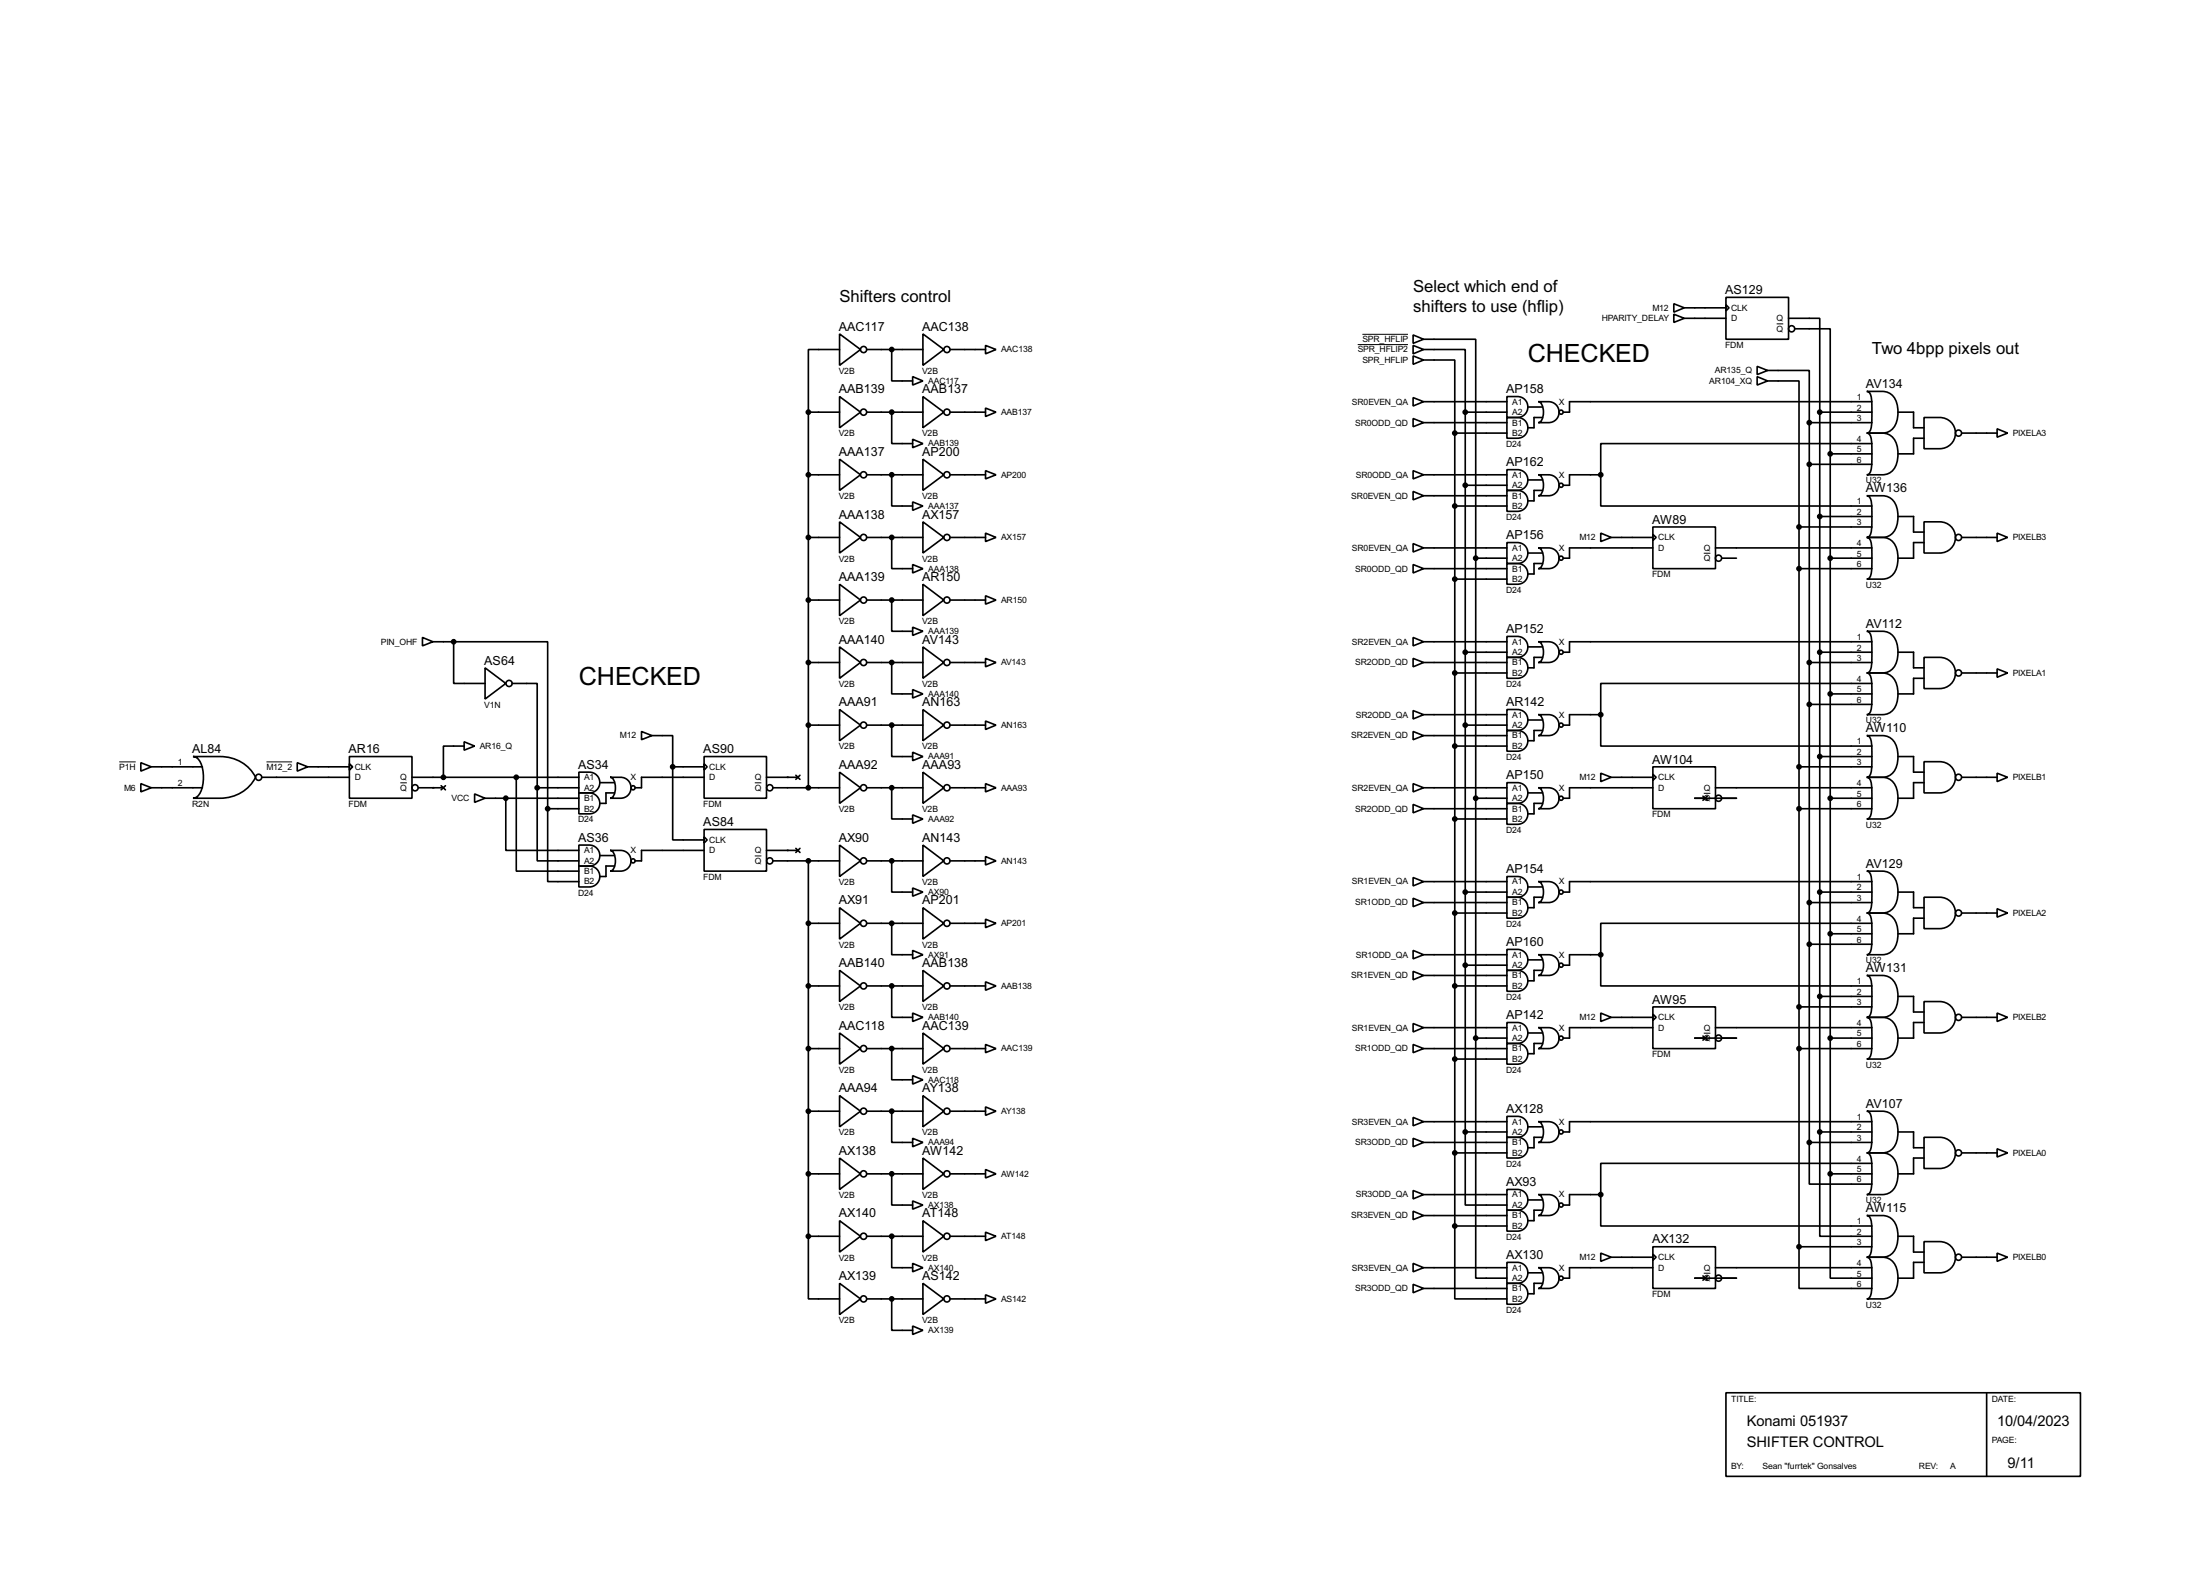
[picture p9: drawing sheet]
<svg xmlns="http://www.w3.org/2000/svg" width="536mm" height="383mm" viewBox="0 0 536 383" stroke-linecap="round" stroke-linejoin="round" font-family="sans-serif">
<g fill="none" stroke="#000" stroke-width=".4">
<path d="M407.7 74l2.6 1-2.6 1zM407.7 76.5l2.6 1-2.6 1zM410.3 75h10.1M410.3 77.5h10.1M420.4 72.4h15.3v10.2h-15.3zM420.4 74.2l.8 .8-.8 .7zM435.7 77.5h7.6v22.9M204.5 96.6l5.1 3.8-5.1 3.8zM204.5 81.3l5.1 3.8-5.1 3.9zM204.5 85.1h-7.6v15.3M211.1 85.1h13.7M217.2 85.1v7.7h5.1"/>
<path d="M222.3 91.7l2.5 1.1-2.5 1zM224.8 81.3l5.1 3.8-5.1 3.9zM224.8 96.6l5.1 3.8-5.1 3.8zM231.4 85.1h8.7M240.1 84.1l2.5 1-2.5 1.1zM240.1 99.4l2.5 1-2.5 1zM344.2 81.6l2.6 1-2.6 1zM344.2 84.1l2.6 1-2.6 1.1zM344.2 86.7l2.6 1-2.6 1zM344.2 96.8l2.6 1-2.6 1.1zM346.8 85.1h10.1v15.3M346.8 87.7h7.6v17.8"/>
<path d="M346.8 82.6h12.7v53.3M346.8 97.8h20.3M367.1 96.6a5.1 5.1 0 0 1 4.1 .5 2.57 2.57 0 0 1 .8 2.8 2.57 2.57 0 0 1-2.4 1.8h-2.5zM372.2 99.1h3.5M374.7 97.8a5 5 0 0 1 4.1 .6 2.55 2.55 0 0 1 .8 2.8 2.55 2.55 0 0 1-2.4 1.7h-2.5a2.24 2.24 0 0 0 1.3-2.5 2.29 2.29 0 0 0-1.3-2.6zM428 91.7l2.6 1.1-2.6 1zM428 89.2l2.6 1-2.6 1zM430.6 90.2h10.1v12.7M430.6 92.8h7.6v35.5M437.2 80.1h8.6v30.4M454.7 95.3h3.8a3.8 3.8 0 0 1 3.7 4 5.9 5.9 0 0 1-1.8 5.6l-1.2 .5-4.5 .1a1.57 1.57 0 0 0 1.2-1.8l.1-1.6a19.6 19.6 0 0 0-.5-6.3l-.3-.4zM456 97.8h-73.7v2.6h-1.5"/>
<path d="M196.9 115.6h7.6M196.9 100.4h7.6M196.9 100.4v91.4M204.5 111.8l5.1 3.8-5.1 3.8zM211.1 115.6h13.7M211.1 100.4h13.7M217.2 115.6v7.6h5.1M217.2 100.4v7.6h5.1M222.3 107l2.5 1-2.5 1zM224.8 111.8l5.1 3.8-5.1 3.8zM231.4 115.6h8.7M231.4 100.4h8.7"/>
<path d="M240.1 114.6l2.5 1-2.5 1zM344.2 114.6l2.6 1-2.6 1zM344.2 101.9l2.6 1-2.6 1zM344.2 119.7l2.6 1-2.6 1zM346.8 115.6h20.3M346.8 102.9h20.3M354.4 105.5h12.7M354.4 105.5v193M356.9 100.4h10.2M356.9 118.2h10.2M356.9 100.4v175.2M367.1 114.4a5.2 5.2 0 0 1 4.1 .5 2.54 2.54 0 0 1 .8 2.8 2.54 2.54 0 0 1-2.4 1.7h-2.5z"/>
<path d="M367.1 119.4a5.1 5.1 0 0 1 4.1 .5 2.56 2.56 0 0 1 .8 2.9 2.56 2.56 0 0 1-2.4 1.7h-2.5zM367.1 101.7a5.2 5.2 0 0 1 4.1 .5 2.54 2.54 0 0 1 .8 2.8 2.54 2.54 0 0 1-2.4 1.7h-2.5zM372.2 116.9h3.5M374.7 115.6a5.1 5.1 0 0 1 4.1 .5 2.57 2.57 0 0 1 .8 2.9 2.57 2.57 0 0 1-2.4 1.7h-2.5a2.29 2.29 0 0 0 1.3-2.5 2.24 2.24 0 0 0-1.3-2.6zM375.7 119.4h-2v2.6h-1.5M375.7 101.7h-2v2.5h-1.5M389.9 115.6v7.6h66.1M389.9 115.6h-7.6v2.6h-1.5M440.7 102.9h15.3M440.7 102.9v175.3M440.7 113.1h15.3M443.3 100.4v175.2"/>
<path d="M443.3 100.4h12.7M445.8 110.5v175.3M445.8 110.5h10.2M454.7 105.5h3.8a3.8 3.8 0 0 1 3.7 3.9 5.9 5.9 0 0 1-1.8 5.6l-1.2 .5-4.5 .1a1.57 1.57 0 0 0 1.2-1.7l.1-1.7a19.7 19.7 0 0 0-.5-6.3l-.3-.3zM456 108h-66.1v7.6M462.3 100.4h3.8v3.8h2.6M468.7 101.7h3.8a3.8 3.8 0 0 1 3.8 3.8 3.8 3.8 0 0 1-3.8 3.8h-3.8zM468.7 106.7h-2.6v3.8h-3.8M477.8 105.5h8.7M486.5 104.4l2.5 1.1-2.5 1zM196.9 130.9h7.6M204.5 127.1l5.1 3.8-5.1 3.8z"/>
<path d="M211.1 130.9h13.7M217.2 130.9v7.6h5.1M222.3 122.2l2.5 1-2.5 1.1zM222.3 137.5l2.5 1-2.5 1zM224.8 127.1l5.1 3.8-5.1 3.8zM231.4 130.9h8.7M240.1 129.8l2.5 1.1-2.5 1zM344.2 137.5l2.6 1-2.6 1zM344.2 132.4l2.6 1-2.6 1zM346.8 133.4h20.3M346.8 138.5h20.3M346.8 120.7h20.3"/>
<path d="M354.4 123.2h12.7M359.5 135.9h7.6M359.5 135.9v116.9M367.1 132.1a5.1 5.1 0 0 1 4.1 .5 2.56 2.56 0 0 1 .8 2.9 2.56 2.56 0 0 1-2.4 1.7h-2.5zM367.1 137.2a5.1 5.1 0 0 1 4.1 .5 2.53 2.53 0 0 1 .8 2.9 2.53 2.53 0 0 1-2.4 1.7h-2.5zM372.2 134.7h3.5M374.7 133.4a5.1 5.1 0 0 1 4.1 .5 2.54 2.54 0 0 1 .8 2.9 2.54 2.54 0 0 1-2.4 1.7h-2.5a2.24 2.24 0 0 0 1.3-2.6 2.21 2.21 0 0 0-1.3-2.5zM375.7 137.2h-2v2.6h-1.5M389.9 129.8l2.6 1.1-2.6 1zM392.5 130.9h10.1M402.6 128.3h15.3v10.2h-15.3zM402.6 130.1l.8 .8-.8 .7z"/>
<path d="M402.6 133.4h-20.3v2.5h-1.5M417.9 133.4h38.1M419.4 135.9h3.6M438.2 138.5h17.8M438.2 128.3h17.8M438.2 128.3v175.3M443.3 125.8h12.7M445.8 135.9h10.2M454.7 120.7h3.8a3.8 3.8 0 0 1 3.7 4 5.9 5.9 0 0 1-1.8 5.6l-1.2 .5-4.5 .1a1.57 1.57 0 0 0 1.2-1.8l.1-1.6a19.6 19.6 0 0 0-.5-6.3l-.3-.4zM454.7 130.9h3.8a3.8 3.8 0 0 1 3.7 3.9 5.9 5.9 0 0 1-1.8 5.6l-1.2 .5-4.5 .1a1.57 1.57 0 0 0 1.2-1.7l.1-1.7a19.7 19.7 0 0 0-.5-6.3l-.3-.3zM462.3 125.8h3.8v3.8h2.6M468.7 127.1h3.8a3.8 3.8 0 0 1 3.8 3.8 3.8 3.8 0 0 1-3.8 3.8h-3.8z"/>
<path d="M468.7 132.1h-2.6v3.8h-3.8M477.8 130.9h8.7M486.5 129.8l2.5 1.1-2.5 1zM102.9 155.2l2.6 1.1-2.6 1zM105.5 156.3h5M110.5 156.3v10.1h7.7M110.5 156.3h22.9v40.6M196.9 146.1h7.6M204.5 157.5l5.1 3.8-5.1 3.9zM204.5 142.3l5.1 3.8-5.1 3.8zM211.1 146.1h13.7M217.2 146.1v7.6h5.1"/>
<path d="M222.3 152.7l2.5 1-2.5 1zM224.8 142.3l5.1 3.8-5.1 3.8zM224.8 157.5l5.1 3.8-5.1 3.9zM231.4 146.1h8.7M240.1 145.1l2.5 1-2.5 1zM344.2 155.2l2.6 1.1-2.6 1zM346.8 156.3h20.3M354.4 141h12.7M356.9 158.8h10.2M367.1 155a5 5 0 0 1 4.1 .5 2.55 2.55 0 0 1 .8 2.9 2.55 2.55 0 0 1-2.4 1.7h-2.5zM372.2 157.5h3.5M374.7 156.3a5.1 5.1 0 0 1 4.1 .5 2.53 2.53 0 0 1 .8 2.8 2.53 2.53 0 0 1-2.4 1.7h-2.5a2.21 2.21 0 0 0 1.3-2.5 2.24 2.24 0 0 0-1.3-2.5z"/>
<path d="M443.3 158.8h12.7M454.7 153.7h3.8a3.9 3.9 0 0 1 3.7 4 5.9 5.9 0 0 1-1.8 5.6l-1.2 .5-4.5 .1a1.57 1.57 0 0 0 1.2-1.8l.1-1.6a19.9 19.9 0 0 0-.5-6.3l-.3-.4zM456 156.3h-73.7v2.5h-1.5M462.3 158.8h3.8v3.8h2.6M118.2 162.6l5 3.8-5 3.8zM124.8 166.4h6.1v25.4M156.3 178.1l2.5 1-2.5 1zM158.8 179.1h5.1v7.6M196.9 161.3h7.6M196.9 176.6h7.6M204.5 172.8l5.1 3.8-5.1 3.8zM211.1 161.3h13.7"/>
<path d="M211.1 176.6h13.7M217.2 161.3v7.7h5.1M217.2 176.6v7.6h5.1M222.3 167.9l2.5 1.1-2.5 1zM224.8 172.8l5.1 3.8-5.1 3.8zM231.4 161.3h8.7M231.4 176.6h8.7M240.1 175.6l2.5 1-2.5 1zM240.1 160.3l2.5 1-2.5 1.1zM344.2 178.1l2.6 1-2.6 1zM344.2 173l2.6 1-2.6 1.1zM344.2 160.3l2.6 1-2.6 1.1z"/>
<path d="M346.8 179.1h20.3M346.8 174h20.3M346.8 161.3h20.3M354.4 163.9h12.7M356.9 176.6h10.2M367.1 160.1a5.1 5.1 0 0 1 4.1 .5 2.57 2.57 0 0 1 .8 2.8 2.57 2.57 0 0 1-2.4 1.8h-2.5zM367.1 172.8a5.1 5.1 0 0 1 4.1 .5 2.57 2.57 0 0 1 .8 2.8 2.57 2.57 0 0 1-2.4 1.8h-2.5zM367.1 177.9a5.2 5.2 0 0 1 4.1 .5 2.54 2.54 0 0 1 .8 2.8 2.54 2.54 0 0 1-2.4 1.7h-2.5zM372.2 175.3h3.5M374.7 174a5 5 0 0 1 4.1 .6 2.55 2.55 0 0 1 .8 2.8 2.55 2.55 0 0 1-2.4 1.7h-2.5a2.24 2.24 0 0 0 1.3-2.5 2.29 2.29 0 0 0-1.3-2.6zM375.7 160.1h-2v2.5h-1.5M375.7 177.9h-2v2.5h-1.5"/>
<path d="M389.9 174v7.7h66.1M389.9 174h-7.6v2.6h-1.5M440.7 161.3h15.3M440.7 171.5h15.3M445.8 169h10.2M454.7 163.9h3.8a3.9 3.9 0 0 1 3.7 4 5.9 5.9 0 0 1-1.8 5.5l-1.2 .5-4.5 .1a1.55 1.55 0 0 0 1.2-1.7l.1-1.7a19.9 19.9 0 0 0-.5-6.3l-.3-.3zM454.7 179.1h3.8a3.9 3.9 0 0 1 3.7 4 5.9 5.9 0 0 1-1.8 5.6l-1.2 .5-4.5 .1a1.57 1.57 0 0 0 1.2-1.8l.1-1.6a19.9 19.9 0 0 0-.5-6.3l-.3-.4zM456 166.4h-66.1v7.6M468.7 160.1h3.8a3.8 3.8 0 0 1 3.8 3.8 3.8 3.8 0 0 1-3.8 3.8h-3.8zM468.7 165.2h-2.6v3.8h-3.8M477.8 163.9h8.7M486.5 162.9l2.5 1-2.5 1z"/>
<path d="M34.3 185.7l2.6 1-2.6 1.1zM34.3 190.8l2.6 1-2.6 1zM36.9 191.8h12.4M36.9 186.7h12.4M47 184.2h6.6a9.5 9.5 0 0 1 8.7 5.1 9.5 9.5 0 0 1-8.7 5.1h-6.6a3.2 3.2 0 0 0 2.4-3.2 7.7 7.7 0 0 0-1.3-6.6zM63.8 189.3h21.3M72.4 185.7l2.6 1-2.6 1.1zM75 186.7h10.1M85.1 184.2h15.3v10.2h-15.3zM85.1 186l.8 .7-.8 .8zM100.4 189.3h40.6M101.9 191.8h6.1"/>
<path d="M107.5 191.3l1 1M108.5 191.3l-1 1M113.1 180.6l2.5 1.1-2.5 1zM113.1 181.7h-5.1v7.6M115.6 193.3l2.6 1.1-2.6 1zM118.2 194.4h22.8M123.2 194.4v12.7h17.8M125.8 189.3v22.8h15.2M130.9 191.8v17.8h10.1M130.9 191.8h10.1M133.4 196.9v17.8h7.6M133.4 196.9h7.6"/>
<path d="M141 188a5.1 5.1 0 0 1 4.1 .5 2.52 2.52 0 0 1 .9 2.9 2.52 2.52 0 0 1-2.4 1.7h-2.6zM141 193.1a5 5 0 0 1 4.1 .5 2.55 2.55 0 0 1 .9 2.8 2.55 2.55 0 0 1-2.4 1.8h-2.6zM146.1 190.6h3.6M148.6 189.3a5.1 5.1 0 0 1 4.2 .5 2.56 2.56 0 0 1 .8 2.8 2.56 2.56 0 0 1-2.4 1.8h-2.6a2.21 2.21 0 0 0 1.3-2.6 2.21 2.21 0 0 0-1.3-2.5zM149.7 193.1h-2.1v2.5h-1.5M163.9 186.7v17.8h7.6M163.9 186.7h7.6M171.5 184.2h15.2v10.2h-15.2zM171.5 186l.8 .7-.8 .8zM171.5 189.3h-15.2v2.5h-1.6M186.7 189.3h7.7M188.3 191.8h16.2"/>
<path d="M193.9 188.8l1 1M194.9 188.8l-1 1M204.5 188l5.1 3.8-5.1 3.8zM211.1 191.8h13.7M217.2 191.8v7.6h5.1M222.3 183.2l2.5 1-2.5 1zM222.3 198.4l2.5 1-2.5 1.1zM224.8 188l5.1 3.8-5.1 3.8zM231.4 191.8h8.7M240.1 190.8l2.5 1-2.5 1zM344.2 190.8l2.6 1-2.6 1zM344.2 195.9l2.6 1-2.6 1z"/>
<path d="M346.8 191.8h20.3M346.8 196.9h20.3M354.4 181.7h12.7M354.4 199.4h12.7M359.5 194.4h7.6M367.1 190.6a5.2 5.2 0 0 1 4.1 .5 2.54 2.54 0 0 1 .8 2.8 2.54 2.54 0 0 1-2.4 1.7h-2.5zM367.1 195.6a5.1 5.1 0 0 1 4.1 .5 2.56 2.56 0 0 1 .8 2.9 2.56 2.56 0 0 1-2.4 1.7h-2.5zM372.2 193.1h3.5M374.7 191.8a5.1 5.1 0 0 1 4.1 .5 2.57 2.57 0 0 1 .8 2.9 2.57 2.57 0 0 1-2.4 1.7h-2.5a2.29 2.29 0 0 0 1.3-2.5 2.24 2.24 0 0 0-1.3-2.6zM375.7 195.6h-2v2.6h-1.5M389.9 188.3l2.6 1-2.6 1zM392.5 189.3h10.1"/>
<path d="M402.6 186.7h15.3v10.2h-15.3zM402.6 188.5l.8 .8-.8 .7zM402.6 191.8h-20.3v2.6h-1.5M412.8 194.4h10.2M414.8 193.9l1.1 1M415.9 193.9l-1.1 1M417.9 191.8h38.1M438.2 196.9h17.8M438.2 186.7h17.8M443.3 184.2h12.7M445.8 194.4h10.2M454.7 189.3h3.8a3.9 3.9 0 0 1 3.7 4 5.9 5.9 0 0 1-1.8 5.5l-1.2 .5-4.5 .1a1.55 1.55 0 0 0 1.2-1.7l.1-1.7a19.9 19.9 0 0 0-.5-6.3l-.3-.3z"/>
<path d="M462.3 184.2h3.8v3.8h2.6M468.7 185.5h3.8a3.8 3.8 0 0 1 3.8 3.8 3.8 3.8 0 0 1-3.8 3.8h-3.8zM468.7 190.6h-2.6v3.8h-3.8M477.8 189.3h8.7M486.5 188.3l2.5 1-2.5 1zM141 205.8a5 5 0 0 1 4.1 .5 2.55 2.55 0 0 1 .9 2.8 2.55 2.55 0 0 1-2.4 1.8h-2.6zM141 210.9a5.1 5.1 0 0 1 4.1 .5 2.56 2.56 0 0 1 .9 2.8 2.56 2.56 0 0 1-2.4 1.8h-2.6zM146.1 208.3h3.6M148.6 207.1a5.1 5.1 0 0 1 4.2 .5 2.53 2.53 0 0 1 .8 2.8 2.53 2.53 0 0 1-2.4 1.7h-2.6a2.18 2.18 0 0 0 1.3-2.5 2.21 2.21 0 0 0-1.3-2.5zM149.7 210.9h-2.1v2.5h-1.5M171.5 202h15.2v10.1h-15.2zM171.5 203.8l.8 .7-.8 .8z"/>
<path d="M171.5 207.1h-15.2v2.5h-1.6M186.7 207.1h7.7M188.3 209.6h16.2M193.9 206.6l1 1M194.9 206.6l-1 1M196.9 209.6v91.4M204.5 205.8l5.1 3.8-5.1 3.8zM211.1 209.6h13.7M217.2 209.6v7.6h5.1M222.3 216.2l2.5 1-2.5 1zM224.8 205.8l5.1 3.8-5.1 3.8zM231.4 209.6h8.7"/>
<path d="M240.1 208.6l2.5 1-2.5 1zM344.2 213.7l2.6 1-2.6 1zM344.2 218.7l2.6 1.1-2.6 1zM346.8 214.7h20.3M346.8 219.8h20.3M356.9 217.2h10.2M367.1 213.4a5.1 5.1 0 0 1 4.1 .5 2.53 2.53 0 0 1 .8 2.9 2.53 2.53 0 0 1-2.4 1.7h-2.5zM367.1 218.5a5 5 0 0 1 4.1 .5 2.55 2.55 0 0 1 .8 2.9 2.55 2.55 0 0 1-2.4 1.7h-2.5zM372.2 216h3.5M374.7 214.7a5.1 5.1 0 0 1 4.1 .5 2.56 2.56 0 0 1 .8 2.8 2.56 2.56 0 0 1-2.4 1.8h-2.5a2.24 2.24 0 0 0 1.3-2.6 2.24 2.24 0 0 0-1.3-2.5zM375.7 218.5h-2v2.5h-1.5M440.7 219.8h15.3"/>
<path d="M443.3 217.2h12.7M454.7 212.1h3.8a3.9 3.9 0 0 1 3.7 4 5.9 5.9 0 0 1-1.8 5.6l-1.2 .5-4.5 .1a1.57 1.57 0 0 0 1.2-1.7l.1-1.7a20 20 0 0 0-.5-6.3l-.3-.4zM456 214.7h-73.7v2.5h-1.5M462.3 217.2h3.8v3.8h2.6M468.7 218.5h3.8a3.8 3.8 0 0 1 3.8 3.8 3.8 3.8 0 0 1-3.8 3.8h-3.8zM196.9 224.8h7.6M204.5 221l5.1 3.8-5.1 3.9zM204.5 236.3l5.1 3.8-5.1 3.8zM211.1 224.8h13.7M217.2 224.8v7.7h5.1M222.3 231.4l2.5 1.1-2.5 1zM224.8 221l5.1 3.8-5.1 3.9z"/>
<path d="M224.8 236.3l5.1 3.8-5.1 3.8zM231.4 224.8h8.7M240.1 223.8l2.5 1-2.5 1.1zM240.1 239.1l2.5 1-2.5 1zM344.2 231.4l2.6 1.1-2.6 1zM344.2 236.5l2.6 1-2.6 1.1zM346.8 232.5h20.3M346.8 237.5h20.3M354.4 222.3h12.7M356.9 235h10.2M367.1 231.2a5 5 0 0 1 4.1 .5 2.55 2.55 0 0 1 .8 2.9 2.55 2.55 0 0 1-2.4 1.7h-2.5zM367.1 236.3a5.1 5.1 0 0 1 4.1 .5 2.57 2.57 0 0 1 .8 2.8 2.57 2.57 0 0 1-2.4 1.8h-2.5z"/>
<path d="M372.2 233.7h3.5M374.7 232.5a5.1 5.1 0 0 1 4.1 .5 2.53 2.53 0 0 1 .8 2.8 2.53 2.53 0 0 1-2.4 1.7h-2.5a2.21 2.21 0 0 0 1.3-2.5 2.24 2.24 0 0 0-1.3-2.5zM375.7 236.3h-2v2.5h-1.5M389.9 232.5v7.6h66.1M389.9 232.5h-7.6v2.5h-1.5M440.7 229.9h15.3M445.8 227.4h10.2M454.7 237.5h3.8a3.9 3.9 0 0 1 3.7 4 5.9 5.9 0 0 1-1.8 5.6l-1.2 .5-4.5 .1a1.57 1.57 0 0 0 1.2-1.7l.1-1.7a20 20 0 0 0-.5-6.3l-.3-.4zM454.7 222.3h3.8a3.8 3.8 0 0 1 3.7 4 5.9 5.9 0 0 1-1.8 5.6l-1.2 .5-4.5 .1a1.57 1.57 0 0 0 1.2-1.8l.1-1.6a19.6 19.6 0 0 0-.5-6.3l-.3-.4zM456 224.8h-66.1v7.7M468.7 223.6h-2.6v3.8h-3.8M477.8 222.3h8.7"/>
<path d="M486.5 221.3l2.5 1-2.5 1zM196.9 255.3h7.6M196.9 240.1h7.6M204.5 251.5l5.1 3.8-5.1 3.8zM211.1 255.3h13.7M211.1 240.1h13.7M217.2 240.1v7.6h5.1M217.2 255.3v7.6h5.1M222.3 246.7l2.5 1-2.5 1zM224.8 251.5l5.1 3.8-5.1 3.8zM231.4 255.3h8.7M231.4 240.1h8.7"/>
<path d="M240.1 254.3l2.5 1-2.5 1zM344.2 254.3l2.6 1-2.6 1zM344.2 249.2l2.6 1-2.6 1.1zM346.8 255.3h20.3M346.8 250.2h20.3M354.4 240.1h12.7M354.4 257.9h12.7M359.5 252.8v58.4h7.6M359.5 252.8h7.6M367.1 249a5.1 5.1 0 0 1 4.1 .5 2.57 2.57 0 0 1 .8 2.8 2.57 2.57 0 0 1-2.4 1.8h-2.5zM367.1 254.1a5.2 5.2 0 0 1 4.1 .5 2.54 2.54 0 0 1 .8 2.8 2.54 2.54 0 0 1-2.4 1.7h-2.5zM372.2 251.5h3.5"/>
<path d="M374.7 250.2a5 5 0 0 1 4.1 .6 2.55 2.55 0 0 1 .8 2.8 2.55 2.55 0 0 1-2.4 1.7h-2.5a2.24 2.24 0 0 0 1.3-2.5 2.29 2.29 0 0 0-1.3-2.6zM375.7 254.1h-2v2.5h-1.5M389.9 246.7l2.6 1-2.6 1zM392.5 247.7h10.1M402.6 245.2h15.3v10.1h-15.3zM402.6 246.9l.8 .8-.8 .8zM402.6 250.2h-20.3v2.6h-1.5M412.8 252.8h10.2M414.8 252.3l1.1 1M415.9 252.3l-1.1 1M417.9 250.2h38.1M438.2 255.3h17.8"/>
<path d="M438.2 245.2h17.8M443.3 242.6h12.7M445.8 252.8h10.2M454.7 247.7h3.8a3.8 3.8 0 0 1 3.7 4 5.9 5.9 0 0 1-1.8 5.6l-1.2 .5-4.5 .1a1.57 1.57 0 0 0 1.2-1.8l.1-1.6a19.6 19.6 0 0 0-.5-6.3l-.3-.4zM462.3 242.6h3.8v3.8h2.6M468.7 243.9h3.8a3.8 3.8 0 0 1 3.8 3.8 3.8 3.8 0 0 1-3.8 3.8h-3.8zM468.7 249h-2.6v3.8h-3.8M477.8 247.7h8.7M486.5 246.7l2.5 1-2.5 1zM196.9 270.6h7.6M204.5 266.8l5.1 3.8-5.1 3.8zM211.1 270.6h13.7"/>
<path d="M217.2 270.6v7.6h5.1M222.3 277.2l2.5 1-2.5 1zM222.3 261.9l2.5 1-2.5 1.1zM224.8 266.8l5.1 3.8-5.1 3.8zM231.4 270.6h8.7M240.1 269.5l2.5 1.1-2.5 1zM344.2 272.1l2.6 1-2.6 1zM344.2 277.2l2.6 1-2.6 1zM346.8 273.1h20.3M346.8 278.2h20.3M356.9 275.6v17.8h10.2M356.9 275.6h10.2"/>
<path d="M367.1 271.8a5.1 5.1 0 0 1 4.1 .5 2.56 2.56 0 0 1 .8 2.9 2.56 2.56 0 0 1-2.4 1.7h-2.5zM367.1 276.9a5.1 5.1 0 0 1 4.1 .5 2.53 2.53 0 0 1 .8 2.9 2.53 2.53 0 0 1-2.4 1.7h-2.5zM372.2 274.4h3.5M374.7 273.1a5.1 5.1 0 0 1 4.1 .5 2.54 2.54 0 0 1 .8 2.9 2.54 2.54 0 0 1-2.4 1.7h-2.5a2.24 2.24 0 0 0 1.3-2.6 2.21 2.21 0 0 0-1.3-2.5zM375.7 276.9h-2v2.6h-1.5M440.7 278.2v10.1h15.3M440.7 278.2h15.3M443.3 275.6v25.4h12.7M443.3 275.6h12.7M454.7 270.6h3.8a3.8 3.8 0 0 1 3.7 3.9 5.9 5.9 0 0 1-1.8 5.6l-1.2 .5-4.5 .1a1.57 1.57 0 0 0 1.2-1.7l.1-1.7a19.7 19.7 0 0 0-.5-6.3l-.3-.3zM456 273.1h-73.7v2.5h-1.5M462.3 275.6h3.8v3.9h2.6"/>
<path d="M468.7 276.9h3.8a3.8 3.8 0 0 1 3.8 3.8 3.8 3.8 0 0 1-3.8 3.8h-3.8zM486.5 279.7l2.5 1-2.5 1zM196.9 285.8h7.6M204.5 282l5.1 3.8-5.1 3.8zM204.5 297.2l5.1 3.8-5.1 3.9zM211.1 285.8h13.7M217.2 285.8v7.6h5.1M222.3 292.4l2.5 1-2.5 1zM224.8 282l5.1 3.8-5.1 3.8zM224.8 297.2l5.1 3.8-5.1 3.9zM231.4 285.8h8.7M240.1 284.8l2.5 1-2.5 1z"/>
<path d="M344.2 294.9l2.6 1.1-2.6 1zM344.2 289.9l2.6 1-2.6 1zM346.8 296h20.3M346.8 290.9h20.3M354.4 298.5v17.8h12.7M354.4 280.7h12.7M354.4 298.5h12.7M367.1 289.6a5.1 5.1 0 0 1 4.1 .5 2.53 2.53 0 0 1 .8 2.9 2.53 2.53 0 0 1-2.4 1.7h-2.5zM367.1 294.7a5 5 0 0 1 4.1 .5 2.55 2.55 0 0 1 .8 2.9 2.55 2.55 0 0 1-2.4 1.7h-2.5zM372.2 292.2h3.5M374.7 290.9a5.1 5.1 0 0 1 4.1 .5 2.56 2.56 0 0 1 .8 2.8 2.56 2.56 0 0 1-2.4 1.8h-2.5a2.24 2.24 0 0 0 1.3-2.6 2.24 2.24 0 0 0-1.3-2.5zM375.7 294.7h-2v2.5h-1.5"/>
<path d="M389.9 290.9v7.6h66.1M389.9 290.9h-7.6v2.5h-1.5M445.8 285.8v25.4h10.2M445.8 285.8h10.2M454.7 280.7h3.8a3.9 3.9 0 0 1 3.7 4 5.9 5.9 0 0 1-1.8 5.6l-1.2 .5-4.5 .1a1.57 1.57 0 0 0 1.2-1.8l.1-1.6a19.9 19.9 0 0 0-.5-6.3l-.3-.4zM454.7 296h3.8a3.8 3.8 0 0 1 3.7 3.9 5.9 5.9 0 0 1-1.8 5.6l-1.2 .5-4.5 .1a1.57 1.57 0 0 0 1.2-1.7l.1-1.7a19.7 19.7 0 0 0-.5-6.3l-.3-.3zM456 283.3h-66.1v7.6M468.7 282h-2.6v3.8h-3.8M477.8 280.7h8.7M196.9 301v15.3h7.6M196.9 301h7.6M204.5 312.5l5.1 3.8-5.1 3.8z"/>
<path d="M211.1 301h13.7M211.1 316.3h13.7M217.2 316.3v7.6h5.1M217.2 301v7.7h5.1M222.3 307.6l2.5 1.1-2.5 1zM224.8 312.5l5.1 3.8-5.1 3.8zM231.4 301h8.7M231.4 316.3h8.7M240.1 300l2.5 1-2.5 1.1zM240.1 315.3l2.5 1-2.5 1zM344.2 307.6l2.6 1.1-2.6 1zM344.2 312.7l2.6 1-2.6 1.1z"/>
<path d="M346.8 308.7h20.3M346.8 313.7h20.3M367.1 307.4a5 5 0 0 1 4.1 .5 2.55 2.55 0 0 1 .8 2.9 2.55 2.55 0 0 1-2.4 1.7h-2.5zM367.1 312.5a5.1 5.1 0 0 1 4.1 .5 2.57 2.57 0 0 1 .8 2.8 2.57 2.57 0 0 1-2.4 1.8h-2.5zM372.2 309.9h3.5M374.7 308.7a5.1 5.1 0 0 1 4.1 .5 2.53 2.53 0 0 1 .8 2.8 2.53 2.53 0 0 1-2.4 1.7h-2.5a2.21 2.21 0 0 0 1.3-2.5 2.24 2.24 0 0 0-1.3-2.5zM375.7 312.5h-2v2.5h-1.5M389.9 305.1l2.6 1-2.6 1zM392.5 306.1h10.1M402.6 303.6h15.3v10.1h-15.3zM402.6 305.4l.8 .7-.8 .8zM402.6 308.7h-20.3v2.5h-1.5"/>
<path d="M412.8 311.2h10.2M414.8 310.7l1.1 1M415.9 310.7l-1.1 1M417.9 308.7h38.1M438.2 303.6v10.1h17.8M438.2 303.6h17.8M454.7 306.1h3.8a3.9 3.9 0 0 1 3.7 4 5.9 5.9 0 0 1-1.8 5.6l-1.2 .5-4.5 .1a1.57 1.57 0 0 0 1.2-1.8l.1-1.6a19.9 19.9 0 0 0-.5-6.3l-.3-.4zM462.3 301h3.8v3.9h2.6M468.7 302.3h3.8a3.8 3.8 0 0 1 3.8 3.8 3.8 3.8 0 0 1-3.8 3.8h-3.8zM468.7 307.4h-2.6v3.8h-3.8M477.8 306.1h8.7M486.5 305.1l2.5 1-2.5 1z"/>
<path d="M222.3 322.9l2.5 1-2.5 1zM420.4 339.1h86.4v20.4h-86.4zM483.9 339.1v20.4"/>
<circle cx="210.3" cy="85.1" r=".75"/>
<circle cx="230.6" cy="85.1" r=".75"/>
<circle cx="436.4" cy="80.1" r=".75"/>
<circle cx="210.3" cy="100.4" r=".75"/>
<circle cx="210.3" cy="115.6" r=".75"/>
<circle cx="230.6" cy="100.4" r=".75"/>
<circle cx="230.6" cy="115.6" r=".75"/>
<circle cx="380.2" cy="118.2" r=".5"/>
<circle cx="380.2" cy="100.4" r=".5"/>
<circle cx="477" cy="105.5" r=".75"/>
<circle cx="210.3" cy="130.9" r=".75"/>
<circle cx="230.6" cy="130.9" r=".75"/>
<circle cx="380.2" cy="135.9" r=".5"/>
<circle cx="418.6" cy="135.9" r=".75"/>
<circle cx="477" cy="130.9" r=".75"/>
<circle cx="210.3" cy="146.1" r=".75"/>
<circle cx="230.6" cy="146.1" r=".75"/>
<circle cx="380.2" cy="158.8" r=".5"/>
<circle cx="124" cy="166.4" r=".75"/>
<circle cx="210.3" cy="176.6" r=".75"/>
<circle cx="210.3" cy="161.3" r=".75"/>
<circle cx="230.6" cy="176.6" r=".75"/>
<circle cx="230.6" cy="161.3" r=".75"/>
<circle cx="380.2" cy="176.6" r=".5"/>
<circle cx="477" cy="163.9" r=".75"/>
<circle cx="63" cy="189.3" r=".75"/>
<circle cx="101.1" cy="191.8" r=".75"/>
<circle cx="154.2" cy="191.8" r=".5"/>
<circle cx="187.5" cy="191.8" r=".75"/>
<circle cx="210.3" cy="191.8" r=".75"/>
<circle cx="230.6" cy="191.8" r=".75"/>
<circle cx="380.2" cy="194.4" r=".5"/>
<circle cx="418.6" cy="194.4" r=".75"/>
<circle cx="477" cy="189.3" r=".75"/>
<circle cx="154.2" cy="209.6" r=".5"/>
<circle cx="187.5" cy="209.6" r=".75"/>
<circle cx="210.3" cy="209.6" r=".75"/>
<circle cx="230.6" cy="209.6" r=".75"/>
<circle cx="380.2" cy="217.2" r=".5"/>
<circle cx="210.3" cy="224.8" r=".75"/>
<circle cx="230.6" cy="224.8" r=".75"/>
<circle cx="380.2" cy="235" r=".5"/>
<circle cx="477" cy="222.3" r=".75"/>
<circle cx="210.3" cy="255.3" r=".75"/>
<circle cx="210.3" cy="240.1" r=".75"/>
<circle cx="230.6" cy="255.3" r=".75"/>
<circle cx="230.6" cy="240.1" r=".75"/>
<circle cx="380.2" cy="252.8" r=".5"/>
<circle cx="418.6" cy="252.8" r=".75"/>
<circle cx="477" cy="247.7" r=".75"/>
<circle cx="210.3" cy="270.6" r=".75"/>
<circle cx="230.6" cy="270.6" r=".75"/>
<circle cx="380.2" cy="275.6" r=".5"/>
<circle cx="210.3" cy="285.8" r=".75"/>
<circle cx="230.6" cy="285.8" r=".75"/>
<circle cx="380.2" cy="293.4" r=".5"/>
<circle cx="477" cy="280.7" r=".75"/>
<circle cx="210.3" cy="316.3" r=".75"/>
<circle cx="210.3" cy="301" r=".75"/>
<circle cx="230.6" cy="316.3" r=".75"/>
<circle cx="230.6" cy="301" r=".75"/>
<circle cx="380.2" cy="311.2" r=".5"/>
<circle cx="418.6" cy="311.2" r=".75"/>
<circle cx="477" cy="306.1" r=".75"/>
</g>
<g fill="#000">
<circle cx="105.5" cy="191.8" r=".2"/>
<circle cx="191.8" cy="189.3" r=".2"/>
<circle cx="191.8" cy="207.1" r=".2"/>
</g>
<path d="M432.8 78.9h1.6M330.7 83.9h12.3M331.9 81.4h11.1M415 134.7h1.6M29.1 185.5h4M64.9 185.5h6.3M97.5 190.6h1.6M183.9 190.6h1.6M415 193.2h1.6M183.9 208.4h1.6M415 251.6h1.6M415 310h1.6" fill="none" stroke="#000" stroke-width=".24"/>
<g fill="#000" stroke="#000" stroke-width=".4">
<circle cx="217.2" cy="85.1" r=".5"/>
<circle cx="196.9" cy="115.6" r=".5"/>
<circle cx="196.9" cy="100.4" r=".5"/>
<circle cx="217.2" cy="115.6" r=".5"/>
<circle cx="217.2" cy="100.4" r=".5"/>
<circle cx="354.3" cy="105.5" r=".5"/>
<circle cx="356.9" cy="118.2" r=".5"/>
<circle cx="356.9" cy="100.4" r=".5"/>
<circle cx="389.9" cy="115.6" r=".5"/>
<circle cx="440.7" cy="102.9" r=".5"/>
<circle cx="440.7" cy="113.1" r=".5"/>
<circle cx="443.2" cy="100.4" r=".5"/>
<circle cx="445.8" cy="110.5" r=".5"/>
<circle cx="196.9" cy="130.9" r=".5"/>
<circle cx="217.2" cy="130.9" r=".5"/>
<circle cx="354.3" cy="123.2" r=".5"/>
<circle cx="359.4" cy="135.9" r=".5"/>
<circle cx="438.2" cy="128.3" r=".5"/>
<circle cx="438.2" cy="138.5" r=".5"/>
<circle cx="443.2" cy="125.8" r=".5"/>
<circle cx="445.8" cy="135.9" r=".5"/>
<circle cx="110.5" cy="156.3" r=".5"/>
<circle cx="196.9" cy="146.1" r=".5"/>
<circle cx="217.2" cy="146.1" r=".5"/>
<circle cx="354.3" cy="141" r=".5"/>
<circle cx="356.9" cy="158.8" r=".5"/>
<circle cx="443.2" cy="158.8" r=".5"/>
<circle cx="196.9" cy="161.3" r=".5"/>
<circle cx="196.9" cy="176.6" r=".5"/>
<circle cx="217.2" cy="161.3" r=".5"/>
<circle cx="217.2" cy="176.6" r=".5"/>
<circle cx="354.3" cy="163.9" r=".5"/>
<circle cx="356.9" cy="176.6" r=".5"/>
<circle cx="389.9" cy="174" r=".5"/>
<circle cx="440.7" cy="161.3" r=".5"/>
<circle cx="440.7" cy="171.5" r=".5"/>
<circle cx="445.8" cy="169" r=".5"/>
<circle cx="108" cy="189.3" r=".5"/>
<circle cx="123.2" cy="194.4" r=".5"/>
<circle cx="125.7" cy="189.3" r=".5"/>
<circle cx="130.8" cy="191.8" r=".5"/>
<circle cx="133.4" cy="196.9" r=".5"/>
<circle cx="163.8" cy="186.7" r=".5"/>
<circle cx="196.9" cy="191.8" r=".5"/>
<circle cx="217.2" cy="191.8" r=".5"/>
<circle cx="354.3" cy="181.7" r=".5"/>
<circle cx="354.3" cy="199.4" r=".5"/>
<circle cx="359.4" cy="194.4" r=".5"/>
<circle cx="438.2" cy="186.7" r=".5"/>
<circle cx="438.2" cy="196.9" r=".5"/>
<circle cx="443.2" cy="184.2" r=".5"/>
<circle cx="445.8" cy="194.4" r=".5"/>
<circle cx="196.9" cy="209.6" r=".5"/>
<circle cx="217.2" cy="209.6" r=".5"/>
<circle cx="356.9" cy="217.2" r=".5"/>
<circle cx="440.7" cy="219.8" r=".5"/>
<circle cx="443.2" cy="217.2" r=".5"/>
<circle cx="196.9" cy="224.8" r=".5"/>
<circle cx="217.2" cy="224.8" r=".5"/>
<circle cx="354.3" cy="222.3" r=".5"/>
<circle cx="356.9" cy="235" r=".5"/>
<circle cx="389.9" cy="232.5" r=".5"/>
<circle cx="440.7" cy="229.9" r=".5"/>
<circle cx="445.8" cy="227.4" r=".5"/>
<circle cx="196.9" cy="240.1" r=".5"/>
<circle cx="196.9" cy="255.3" r=".5"/>
<circle cx="217.2" cy="255.3" r=".5"/>
<circle cx="217.2" cy="240.1" r=".5"/>
<circle cx="354.3" cy="240.1" r=".5"/>
<circle cx="354.3" cy="257.9" r=".5"/>
<circle cx="359.4" cy="252.8" r=".5"/>
<circle cx="438.2" cy="245.2" r=".5"/>
<circle cx="438.2" cy="255.3" r=".5"/>
<circle cx="443.2" cy="242.6" r=".5"/>
<circle cx="445.8" cy="252.8" r=".5"/>
<circle cx="196.9" cy="270.6" r=".5"/>
<circle cx="217.2" cy="270.6" r=".5"/>
<circle cx="356.9" cy="275.6" r=".5"/>
<circle cx="440.7" cy="278.2" r=".5"/>
<circle cx="443.2" cy="275.6" r=".5"/>
<circle cx="196.9" cy="285.8" r=".5"/>
<circle cx="217.2" cy="285.8" r=".5"/>
<circle cx="354.3" cy="298.5" r=".5"/>
<circle cx="354.3" cy="280.7" r=".5"/>
<circle cx="389.9" cy="290.9" r=".5"/>
<circle cx="445.8" cy="285.8" r=".5"/>
<circle cx="196.9" cy="301" r=".5"/>
<circle cx="217.2" cy="301" r=".5"/>
<circle cx="217.2" cy="316.3" r=".5"/>
<circle cx="438.2" cy="303.6" r=".5"/>
</g>
<g font-size="6.9">
<text x="372.2" y="88.1">CHECKED</text>
<text x="141" y="166.8">CHECKED</text>
</g>
<g font-size="4.6">
<text x="344.2" y="71">Select which end of</text>
<text x="204.5" y="73.6">Shifters control</text>
<text x="344.2" y="76.1">shifters to use (hflip)</text>
<text x="456" y="86.3">Two 4bpp pixels out</text>
</g>
<g font-size="4">
<text x="425.5" y="347.3">Konami 051937</text>
<text x="486.5" y="347.3">10/04/2023</text>
<text x="425.5" y="352.4">SHIFTER CONTROL</text>
<text x="489" y="357.4">9/11</text>
</g>
<g font-size="3.4">
<text x="420.2" y="71.6">AS129</text>
<text x="204.3" y="80.5">AAC117</text>
<text x="224.6" y="80.5">AAC138</text>
<text x="204.3" y="95.8">AAB139</text>
<text x="224.6" y="95.8">AAB137</text>
<text x="366.9" y="95.8">AP158</text>
<text x="454.5" y="94.5">AV134</text>
<text x="204.3" y="111">AAA137</text>
<text x="224.6" y="111">AP200</text>
<text x="366.9" y="113.6">AP162</text>
<text x="454.5" y="119.9">AW136</text>
<text x="204.3" y="126.3">AAA138</text>
<text x="224.6" y="126.3">AX157</text>
<text x="366.9" y="131.3">AP156</text>
<text x="402.4" y="127.5">AW89</text>
<text x="204.3" y="141.5">AAA139</text>
<text x="224.6" y="141.5">AR150</text>
<text x="366.9" y="154.2">AP152</text>
<text x="454.5" y="152.9">AV112</text>
<text x="118" y="161.8">AS64</text>
<text x="204.3" y="156.7">AAA140</text>
<text x="224.6" y="156.7">AV143</text>
<text x="204.3" y="172">AAA91</text>
<text x="224.6" y="172">AN163</text>
<text x="366.9" y="172">AR142</text>
<text x="454.5" y="178.3">AW110</text>
<text x="46.8" y="183.4">AL84</text>
<text x="84.9" y="183.4">AR16</text>
<text x="171.3" y="183.4">AS90</text>
<text x="402.4" y="185.9">AW104</text>
<text x="140.8" y="187.2">AS34</text>
<text x="204.3" y="187.2">AAA92</text>
<text x="224.6" y="187.2">AAA93</text>
<text x="366.9" y="189.8">AP150</text>
<text x="171.3" y="201.2">AS84</text>
<text x="140.8" y="205">AS36</text>
<text x="204.3" y="205">AX90</text>
<text x="224.6" y="205">AN143</text>
<text x="366.9" y="212.6">AP154</text>
<text x="454.5" y="211.3">AV129</text>
<text x="204.3" y="220.2">AX91</text>
<text x="224.6" y="220.2">AP201</text>
<text x="366.9" y="230.4">AP160</text>
<text x="204.3" y="235.5">AAB140</text>
<text x="224.6" y="235.5">AAB138</text>
<text x="454.5" y="236.7">AW131</text>
<text x="402.4" y="244.4">AW95</text>
<text x="204.3" y="250.7">AAC118</text>
<text x="224.6" y="250.7">AAC139</text>
<text x="366.9" y="248.2">AP142</text>
<text x="204.3" y="266">AAA94</text>
<text x="224.6" y="266">AY138</text>
<text x="454.5" y="269.8">AV107</text>
<text x="366.9" y="271">AX128</text>
<text x="204.3" y="281.2">AX138</text>
<text x="224.6" y="281.2">AW142</text>
<text x="366.9" y="288.8">AX93</text>
<text x="204.3" y="296.4">AX140</text>
<text x="224.6" y="296.4">AT148</text>
<text x="454.5" y="295.2">AW115</text>
<text x="402.4" y="302.8">AX132</text>
<text x="204.3" y="311.7">AX139</text>
<text x="224.6" y="311.7">AS142</text>
<text x="366.9" y="306.6">AX130</text>
</g>
<g font-size="2.4">
<text x="402.5" y="75.6">M12</text>
<text x="421.7" y="75.6">CLK</text>
<text x="331.9" y="83.3">SPR_HFLIP</text>
<text x="390.2" y="78.2">HPARITY_DELAY</text>
<text x="421.7" y="78.2">D</text>
<text x="432.8" y="78.2">Q</text>
<text x="432.8" y="80.8">Q</text>
<text x="243.9" y="85.8">AAC138</text>
<text x="330.7" y="85.8">SPR_HFLIP2</text>
<text x="331.9" y="88.4">SPR_HFLIP</text>
<text x="420.2" y="84.7">FDM</text>
<text x="204.3" y="91">V2B</text>
<text x="224.6" y="91">V2B</text>
<text x="226.1" y="93.5">AAC117</text>
<text x="416.4" y="93.5">AR104_XQ</text>
<text x="417.7" y="90.9">AR135_Q</text>
<text x="243.9" y="101">AAB137</text>
<text x="329.3" y="98.5">SR0EVEN_QA</text>
<text x="368.3" y="98.5">A1</text>
<text x="368.3" y="101">A2</text>
<text x="379.7" y="98.5">X</text>
<text x="452.3" y="97.4">1</text>
<text x="452.3" y="100">2</text>
<text x="204.3" y="106.3">V2B</text>
<text x="224.6" y="106.3">V2B</text>
<text x="330.1" y="103.6">SR0ODD_QD</text>
<text x="368.3" y="103.6">B1</text>
<text x="368.3" y="106.2">B2</text>
<text x="452.3" y="102.5">3</text>
<text x="452.3" y="107.6">4</text>
<text x="490.3" y="106.2">PIXELA3</text>
<text x="226.1" y="108.7">AAB139</text>
<text x="366.9" y="108.8">D24</text>
<text x="452.3" y="110.1">5</text>
<text x="452.3" y="112.7">6</text>
<text x="243.9" y="116.3">AP200</text>
<text x="330.3" y="116.3">SR0ODD_QA</text>
<text x="368.3" y="116.3">A1</text>
<text x="368.3" y="118.9">A2</text>
<text x="379.7" y="116.3">X</text>
<text x="454.5" y="117.7">U32</text>
<text x="204.3" y="121.5">V2B</text>
<text x="224.6" y="121.5">V2B</text>
<text x="226.1" y="123.9">AAA137</text>
<text x="329.2" y="121.4">SR0EVEN_QD</text>
<text x="368.3" y="121.4">B1</text>
<text x="368.3" y="123.9">B2</text>
<text x="452.3" y="122.8">1</text>
<text x="452.3" y="125.4">2</text>
<text x="243.9" y="131.6">AX157</text>
<text x="366.9" y="126.6">D24</text>
<text x="384.7" y="131.6">M12</text>
<text x="403.9" y="131.6">CLK</text>
<text x="452.3" y="127.9">3</text>
<text x="490.3" y="131.6">PIXELB3</text>
<text x="204.3" y="136.8">V2B</text>
<text x="224.6" y="136.8">V2B</text>
<text x="329.3" y="134.1">SR0EVEN_QA</text>
<text x="368.3" y="134.1">A1</text>
<text x="368.3" y="136.6">A2</text>
<text x="379.7" y="134.1">X</text>
<text x="403.9" y="134.1">D</text>
<text x="415" y="134.1">Q</text>
<text x="415" y="136.6">Q</text>
<text x="452.3" y="133">4</text>
<text x="452.3" y="135.5">5</text>
<text x="226.1" y="139.2">AAA138</text>
<text x="330.1" y="139.2">SR0ODD_QD</text>
<text x="368.3" y="139.2">B1</text>
<text x="368.3" y="141.7">B2</text>
<text x="402.4" y="140.5">FDM</text>
<text x="452.3" y="138.1">6</text>
<text x="454.5" y="143.1">U32</text>
<text x="243.9" y="146.8">AR150</text>
<text x="366.9" y="144.4">D24</text>
<text x="204.3" y="152">V2B</text>
<text x="224.6" y="152">V2B</text>
<text x="226.1" y="154.4">AAA139</text>
<text x="452.3" y="155.9">1</text>
<text x="92.8" y="157">PIN_OHF</text>
<text x="329.3" y="157">SR2EVEN_QA</text>
<text x="368.3" y="157">A1</text>
<text x="368.3" y="159.5">A2</text>
<text x="379.7" y="157">X</text>
<text x="452.3" y="158.4">2</text>
<text x="452.3" y="160.9">3</text>
<text x="204.3" y="167.2">V2B</text>
<text x="224.6" y="167.2">V2B</text>
<text x="243.9" y="162">AV143</text>
<text x="330.1" y="162">SR2ODD_QD</text>
<text x="366.9" y="167.2">D24</text>
<text x="368.3" y="162">B1</text>
<text x="368.3" y="164.6">B2</text>
<text x="452.3" y="166">4</text>
<text x="490.3" y="164.6">PIXELA1</text>
<text x="118" y="172.3">V1N</text>
<text x="226.1" y="169.7">AAA140</text>
<text x="452.3" y="168.6">5</text>
<text x="452.3" y="171.1">6</text>
<text x="151" y="179.8">M12</text>
<text x="243.9" y="177.3">AN163</text>
<text x="329.2" y="179.8">SR2EVEN_QD</text>
<text x="330.3" y="174.7">SR2ODD_QA</text>
<text x="368.3" y="174.7">A1</text>
<text x="368.3" y="179.8">B1</text>
<text x="368.3" y="177.3">A2</text>
<text x="379.7" y="174.7">X</text>
<text x="454.5" y="176.1">U32</text>
<text x="116.9" y="182.4">AR16_Q</text>
<text x="204.3" y="182.5">V2B</text>
<text x="224.6" y="182.5">V2B</text>
<text x="226.1" y="184.9">AAA91</text>
<text x="366.9" y="185">D24</text>
<text x="368.3" y="182.4">B2</text>
<text x="452.3" y="181.3">1</text>
<text x="452.3" y="183.8">2</text>
<text x="29.1" y="187.4">P1H</text>
<text x="43.4" y="186.3">1</text>
<text x="43.4" y="191.4">2</text>
<text x="64.9" y="187.4">M12_2</text>
<text x="86.4" y="187.4">CLK</text>
<text x="86.4" y="190">D</text>
<text x="97.5" y="190">Q</text>
<text x="142.3" y="190">A1</text>
<text x="153.6" y="190">X</text>
<text x="172.8" y="187.4">CLK</text>
<text x="172.8" y="190">D</text>
<text x="183.9" y="190">Q</text>
<text x="384.7" y="190">M12</text>
<text x="403.9" y="190">CLK</text>
<text x="452.3" y="186.3">3</text>
<text x="452.3" y="191.4">4</text>
<text x="490.3" y="190">PIXELB1</text>
<text x="30.3" y="192.5">M6</text>
<text x="46.8" y="196.5">R2N</text>
<text x="84.9" y="196.5">FDM</text>
<text x="97.5" y="192.5">Q</text>
<text x="110" y="195.1">VCC</text>
<text x="142.3" y="195.1">B1</text>
<text x="142.3" y="197.6">B2</text>
<text x="142.3" y="192.5">A2</text>
<text x="171.3" y="196.5">FDM</text>
<text x="183.9" y="192.5">Q</text>
<text x="204.3" y="197.7">V2B</text>
<text x="224.6" y="197.7">V2B</text>
<text x="243.9" y="192.5">AAA93</text>
<text x="329.3" y="192.5">SR2EVEN_QA</text>
<text x="330.1" y="197.6">SR2ODD_QD</text>
<text x="368.3" y="192.5">A1</text>
<text x="368.3" y="197.6">B1</text>
<text x="368.3" y="195.1">A2</text>
<text x="379.7" y="192.5">X</text>
<text x="403.9" y="192.5">D</text>
<text x="415" y="192.5">Q</text>
<text x="415" y="195.1">Q</text>
<text x="452.3" y="194">5</text>
<text x="452.3" y="196.5">6</text>
<text x="140.8" y="200.3">D24</text>
<text x="226.1" y="200.1">AAA92</text>
<text x="366.9" y="202.8">D24</text>
<text x="368.3" y="200.1">B2</text>
<text x="402.4" y="199">FDM</text>
<text x="454.5" y="201.5">U32</text>
<text x="142.3" y="207.8">A1</text>
<text x="153.6" y="207.8">X</text>
<text x="172.8" y="205.2">CLK</text>
<text x="172.8" y="207.8">D</text>
<text x="183.9" y="207.8">Q</text>
<text x="142.3" y="212.8">B1</text>
<text x="142.3" y="215.4">B2</text>
<text x="142.3" y="210.3">A2</text>
<text x="171.3" y="214.2">FDM</text>
<text x="183.9" y="210.3">Q</text>
<text x="204.3" y="215.5">V2B</text>
<text x="224.6" y="215.5">V2B</text>
<text x="243.9" y="210.3">AN143</text>
<text x="329.3" y="215.4">SR1EVEN_QA</text>
<text x="368.3" y="215.4">A1</text>
<text x="379.7" y="215.4">X</text>
<text x="452.3" y="214.3">1</text>
<text x="140.8" y="218.1">D24</text>
<text x="226.1" y="217.9">AX90</text>
<text x="330.1" y="220.5">SR1ODD_QD</text>
<text x="368.3" y="220.5">B1</text>
<text x="368.3" y="217.9">A2</text>
<text x="452.3" y="216.8">2</text>
<text x="452.3" y="219.4">3</text>
<text x="243.9" y="225.5">AP201</text>
<text x="366.9" y="225.7">D24</text>
<text x="368.3" y="223">B2</text>
<text x="452.3" y="224.4">4</text>
<text x="452.3" y="227">5</text>
<text x="490.3" y="223">PIXELA2</text>
<text x="204.3" y="230.8">V2B</text>
<text x="224.6" y="230.8">V2B</text>
<text x="226.1" y="233.2">AX91</text>
<text x="330.3" y="233.2">SR1ODD_QA</text>
<text x="368.3" y="233.2">A1</text>
<text x="379.7" y="233.2">X</text>
<text x="452.3" y="229.5">6</text>
<text x="329.2" y="238.2">SR1EVEN_QD</text>
<text x="368.3" y="238.2">B1</text>
<text x="368.3" y="235.7">A2</text>
<text x="452.3" y="239.7">1</text>
<text x="454.5" y="234.6">U32</text>
<text x="204.3" y="246">V2B</text>
<text x="224.6" y="246">V2B</text>
<text x="243.9" y="240.8">AAB138</text>
<text x="366.9" y="243.5">D24</text>
<text x="368.3" y="240.8">B2</text>
<text x="452.3" y="242.2">2</text>
<text x="452.3" y="244.8">3</text>
<text x="226.1" y="248.4">AAB140</text>
<text x="329.3" y="250.9">SR1EVEN_QA</text>
<text x="368.3" y="250.9">A1</text>
<text x="379.7" y="250.9">X</text>
<text x="384.7" y="248.4">M12</text>
<text x="403.9" y="248.4">CLK</text>
<text x="403.9" y="250.9">D</text>
<text x="415" y="250.9">Q</text>
<text x="452.3" y="249.8">4</text>
<text x="490.3" y="248.4">PIXELB2</text>
<text x="243.9" y="256">AAC139</text>
<text x="330.1" y="256">SR1ODD_QD</text>
<text x="368.3" y="256">B1</text>
<text x="368.3" y="253.5">A2</text>
<text x="402.4" y="257.4">FDM</text>
<text x="415" y="253.5">Q</text>
<text x="452.3" y="252.4">5</text>
<text x="452.3" y="254.9">6</text>
<text x="204.3" y="261.2">V2B</text>
<text x="224.6" y="261.2">V2B</text>
<text x="226.1" y="263.6">AAC118</text>
<text x="366.9" y="261.2">D24</text>
<text x="368.3" y="258.6">B2</text>
<text x="454.5" y="260">U32</text>
<text x="243.9" y="271.3">AY138</text>
<text x="329.3" y="273.8">SR3EVEN_QA</text>
<text x="368.3" y="273.8">A1</text>
<text x="379.7" y="273.8">X</text>
<text x="452.3" y="272.7">1</text>
<text x="452.3" y="275.2">2</text>
<text x="204.3" y="276.5">V2B</text>
<text x="224.6" y="276.5">V2B</text>
<text x="226.1" y="278.9">AAA94</text>
<text x="330.1" y="278.9">SR3ODD_QD</text>
<text x="368.3" y="278.9">B1</text>
<text x="368.3" y="281.4">B2</text>
<text x="368.3" y="276.3">A2</text>
<text x="452.3" y="277.8">3</text>
<text x="490.3" y="281.4">PIXELA0</text>
<text x="243.9" y="286.5">AW142</text>
<text x="366.9" y="284.1">D24</text>
<text x="452.3" y="282.9">4</text>
<text x="452.3" y="285.4">5</text>
<text x="452.3" y="287.9">6</text>
<text x="204.3" y="291.7">V2B</text>
<text x="224.6" y="291.7">V2B</text>
<text x="330.3" y="291.6">SR3ODD_QA</text>
<text x="368.3" y="291.6">A1</text>
<text x="379.7" y="291.6">X</text>
<text x="454.5" y="293">U32</text>
<text x="226.1" y="294.1">AX138</text>
<text x="329.2" y="296.7">SR3EVEN_QD</text>
<text x="368.3" y="296.7">B1</text>
<text x="368.3" y="299.2">B2</text>
<text x="368.3" y="294.1">A2</text>
<text x="452.3" y="298.1">1</text>
<text x="243.9" y="301.7">AT148</text>
<text x="366.9" y="301.9">D24</text>
<text x="452.3" y="300.6">2</text>
<text x="452.3" y="303.2">3</text>
<text x="204.3" y="307">V2B</text>
<text x="224.6" y="307">V2B</text>
<text x="226.1" y="309.4">AX140</text>
<text x="329.3" y="309.4">SR3EVEN_QA</text>
<text x="368.3" y="309.4">A1</text>
<text x="368.3" y="311.9">A2</text>
<text x="379.7" y="309.4">X</text>
<text x="384.7" y="306.8">M12</text>
<text x="403.9" y="306.8">CLK</text>
<text x="403.9" y="309.4">D</text>
<text x="415" y="309.4">Q</text>
<text x="415" y="311.9">Q</text>
<text x="452.3" y="308.3">4</text>
<text x="452.3" y="310.8">5</text>
<text x="490.3" y="306.8">PIXELB0</text>
<text x="243.9" y="317">AS142</text>
<text x="330.1" y="314.4">SR3ODD_QD</text>
<text x="368.3" y="314.4">B1</text>
<text x="368.3" y="317">B2</text>
<text x="402.4" y="315.8">FDM</text>
<text x="452.3" y="313.3">6</text>
<text x="204.3" y="322.2">V2B</text>
<text x="224.6" y="322.2">V2B</text>
<text x="366.9" y="319.7">D24</text>
<text x="454.5" y="318.4">U32</text>
<text x="226.1" y="324.6">AX139</text>
<text x="421.7" y="341.3">TITLE:</text>
<text x="485.2" y="341.3">DATE:</text>
<text x="485.2" y="351.4">PAGE:</text>
<text x="421.7" y="357.8">BY:</text>
<text x="429.3" y="357.8">Sean &quot;furrtek&quot; Gonsalves</text>
<text x="467.4" y="357.8">REV:</text>
<text x="475" y="357.8">A</text>
</g>
</svg>
